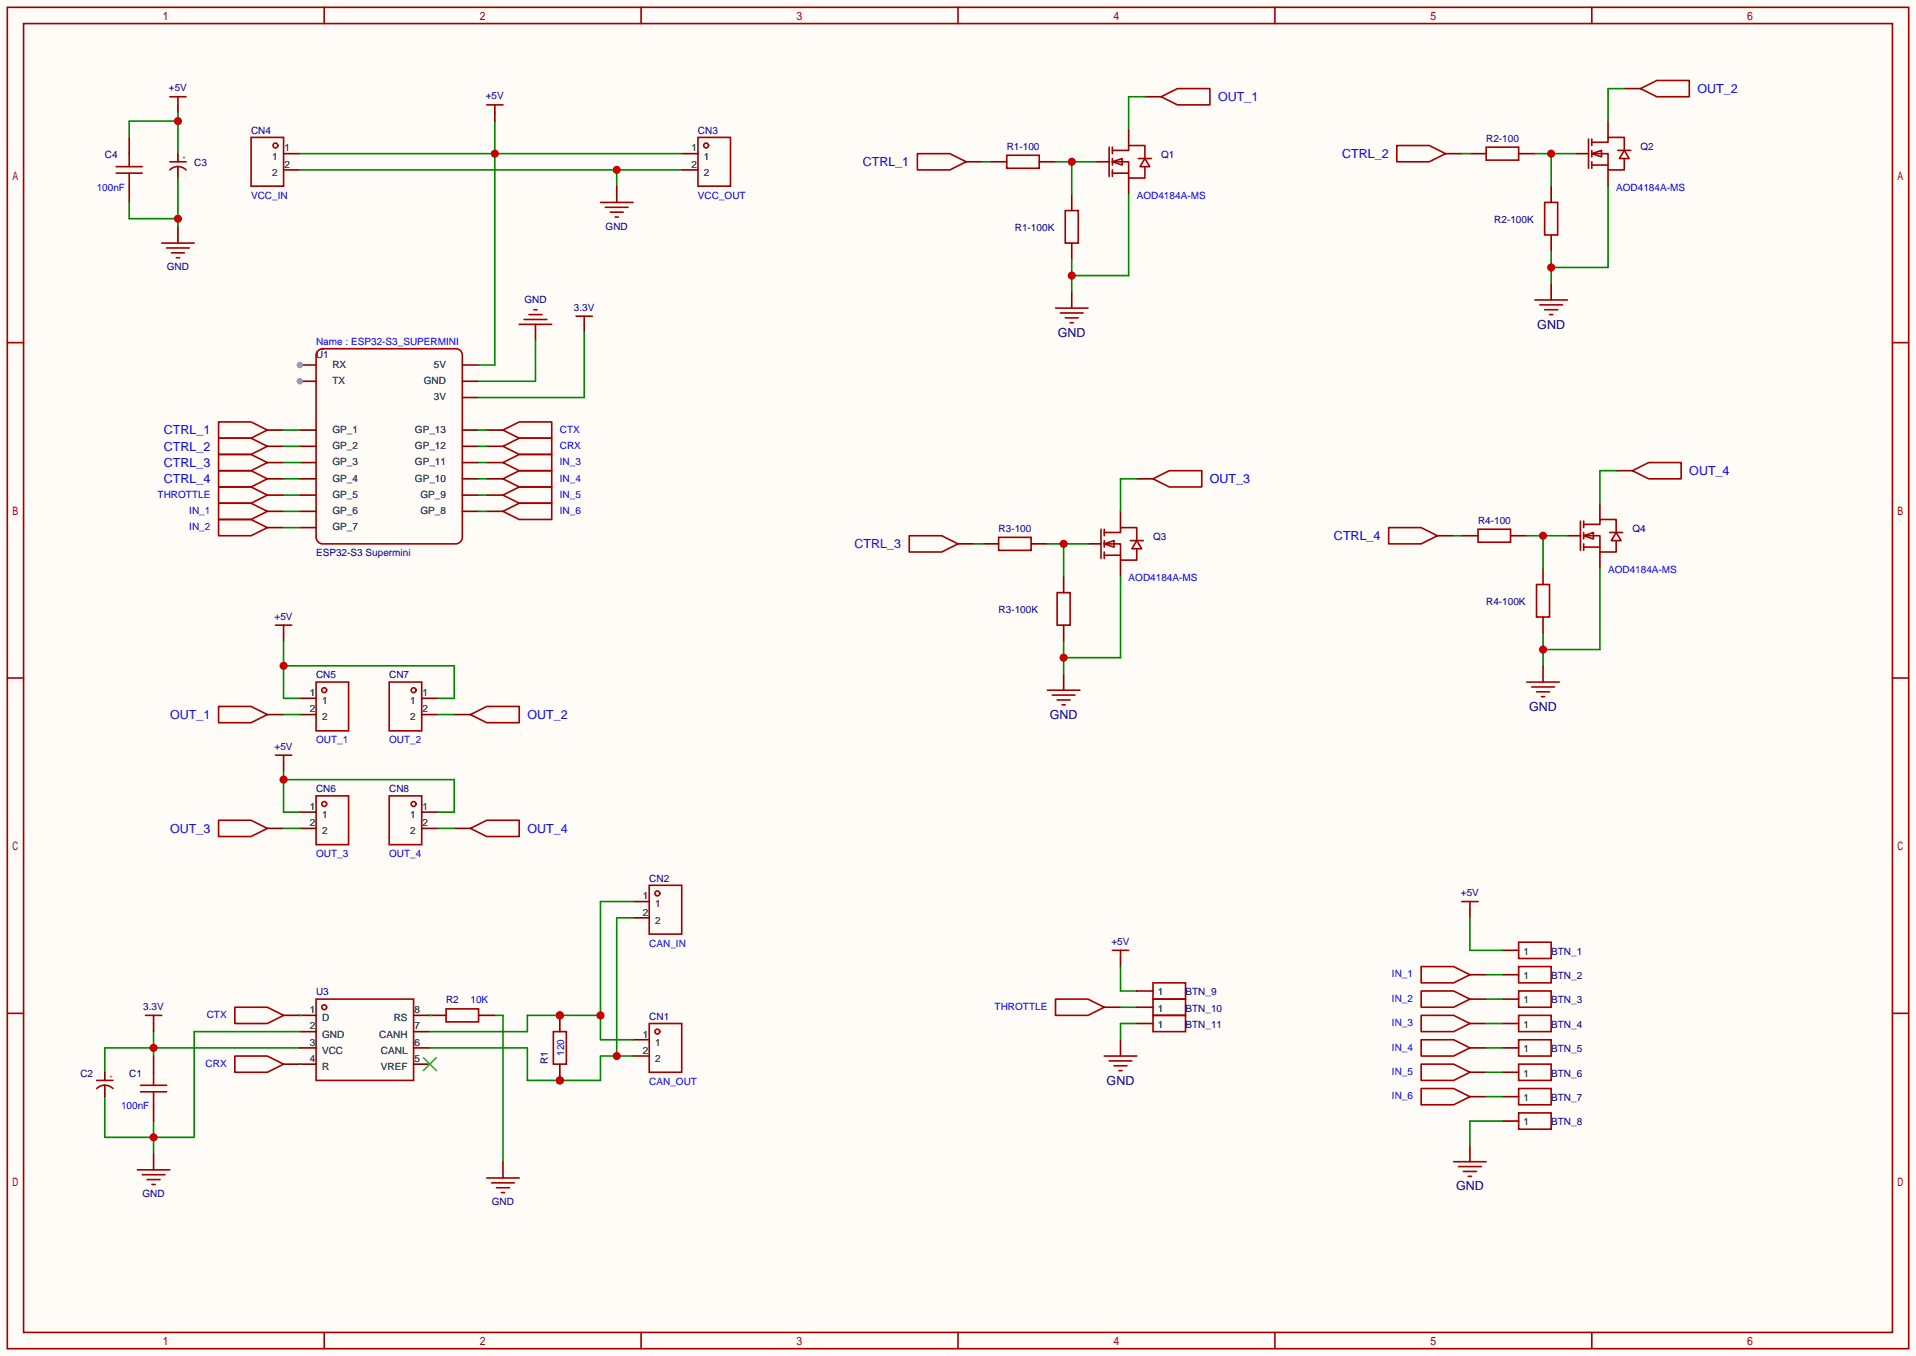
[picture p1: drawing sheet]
<svg xmlns="http://www.w3.org/2000/svg" width="299mm" height="212mm" viewBox="0 0 299 212" stroke-linecap="round" stroke-linejoin="round" font-family="sans-serif">
<path d="M0 0h299.5v211.8h-299.5z" fill="#fffcf7"/>
<g fill="none" stroke="#a10000" stroke-width=".25">
<path d="M1.1 1.1h297.2v209.6h-297.2zM3.7 3.7h292.1v204.5h-292.1zM50.7 1.1v2.6M100.2 1.1v2.6M149.7 1.1v2.6M199.3 1.1v2.6M248.8 1.1v2.6M1.1 53.5h2.6M295.8 53.5h2.5M1.1 105.9h2.6M295.8 105.9h2.5M1.1 158.3h2.6"/>
<path d="M295.8 158.3h2.5M50.7 208.2v2.5M100.2 208.2v2.5M149.7 208.2v2.5M199.3 208.2v2.5M248.8 208.2v2.5"/>
</g>
<g fill="none" stroke="#870000" stroke-width=".25">
<path d="M46.9 57h2.5M46.9 67.2h2.5M46.9 69.7h2.5M46.9 72.3h2.5M46.9 74.8h2.5M46.9 77.3h2.5M46.9 79.9h2.5M72.3 67.2h2.5M72.3 69.7h2.5M72.3 72.3h2.5M72.3 74.8h2.5M72.3 77.3h2.5"/>
<path d="M72.3 79.9h2.5M46.9 82.4h2.5"/>
</g>
<circle cx="46.9" cy="57" r=".51" fill="#999"/>
<path d="M46.9 59.6h2.5" fill="none" stroke="#870000" stroke-width=".25"/>
<circle cx="46.9" cy="59.6" r=".51" fill="#999"/>
<path d="M72.3 57h2.5M72.3 59.6h2.5M72.3 62.1h2.5" fill="none" stroke="#870000" stroke-width=".25"/>
<path d="M49.7 54.8l.7-.3h20.9a1 1 0 0 1 1 1v28.5a1.07 1.07 0 0 1-1 1h-20.9a1.07 1.07 0 0 1-1-1v-28.5l.1-.4z" fill="none" stroke="#a10000" stroke-width=".25"/>
<path d="M24 161.2v3.8M46.9 163.7h-30.5v3.8" fill="none" stroke="#008700" stroke-width=".25"/>
<circle cx="24" cy="163.7" r=".63" fill="#c00"/>
<path d="M83.7 50.7v2.5M91.3 50.7v1.2M24 159.9v1.3M46.9 158.6h2.5M64.6 158.6h2.6M46.9 161.2h2.5M46.9 163.7h2.5M46.9 166.2h2.5M64.6 161.2h2.6M64.6 163.7h2.6M64.6 166.2h2.6M24 180.2v2.6" fill="none" stroke="#870000" stroke-width=".25"/>
<g fill="none" stroke="#a10000" stroke-width=".25">
<path d="M81.2 50.7h5M81.9 49.9h3.6M82.7 49.1h2M83.4 48.4h.5M90 49.4h2.6M91.3 49.4v1.3M22.7 158.6h2.6M24 158.6v1.3M49.4 156.1h15.2v12.7h-15.2zM21.5 182.8h5M22.2 183.5h3.6M23 184.3h2"/>
<path d="M23.7 185h.6"/>
<circle cx="50.7" cy="157.4" r=".38"/>
</g>
<path d="M83.7 53.2v6.4h-8.9M91.3 51.9v10.2h-16.5M24 175.1v5.1M46.9 161.2h-16.5v16.5h-14v-6.4" fill="none" stroke="#008700" stroke-width=".25"/>
<path d="M66.2 165.2l2 2.1M68.2 165.2l-2 2.1" fill="none" stroke="#3c3" stroke-width=".25"/>
<circle cx="24" cy="177.7" r=".63" fill="#c00"/>
<g fill="none" stroke="#870000" stroke-width=".25">
<path d="M20.2 21.5v2.5M20.2 29.1v2.5M44.3 24h2.6M44.3 26.5h2.6M106.6 24h2.5M106.6 26.5h2.5M46.9 109.1h2.5M46.9 111.6h2.5M65.9 109.1h2.6M65.9 111.6h2.6M46.9 126.9h2.5M46.9 129.4h2.5"/>
<path d="M65.9 126.9h2.6M65.9 129.4h2.6M98.9 140.8h2.6M98.9 143.4h2.6M24 165v2.5M24 172.6v2.5M98.9 162.4h2.6M98.9 165h2.6"/>
</g>
<g fill="none" stroke="#a10000" stroke-width=".25">
<path d="M18.2 26h4M18.2 27.1h4M20.2 24v2M20.2 27.1v2M39.2 21.5h5.1v7.6h-5.1zM109.1 21.5h5.1v7.6h-5.1zM49.4 106.6h5.1v7.6h-5.1zM60.8 106.6h5.1v7.6h-5.1zM49.4 124.3h5.1v7.7h-5.1zM60.8 124.3h5.1v7.7h-5.1zM101.5 138.3h5.1v7.6h-5.1zM101.5 159.9h5.1v7.6h-5.1z"/>
<path d="M22 169.5h4M22 170.6h4M24 167.5v2M24 170.6v2"/>
<circle cx="43.1" cy="22.7" r=".38"/>
<circle cx="110.4" cy="22.7" r=".38"/>
<circle cx="50.7" cy="107.8" r=".38"/>
<circle cx="64.6" cy="107.8" r=".38"/>
<circle cx="50.7" cy="125.6" r=".38"/>
<circle cx="64.6" cy="125.6" r=".38"/>
<circle cx="102.7" cy="139.6" r=".38"/>
<circle cx="102.7" cy="161.2" r=".38"/>
</g>
<path d="M93.9 158.6h-11.5v2.6h-15.2M98.9 140.8h-5v21.6h5" fill="none" stroke="#008700" stroke-width=".25"/>
<g fill="#c00">
<circle cx="93.9" cy="158.6" r=".63"/>
<circle cx="87.5" cy="158.6" r=".63"/>
</g>
<path d="M98.9 143.4h-2.5v21.6M67.2 163.7h15.2v5.1h11.5v-3.8h5" fill="none" stroke="#008700" stroke-width=".25"/>
<g fill="#c00">
<circle cx="96.4" cy="165" r=".63"/>
<circle cx="87.5" cy="168.8" r=".63"/>
</g>
<path d="M78.6 181.5v2.5" fill="none" stroke="#870000" stroke-width=".25"/>
<path d="M76.1 184h5.1M76.8 184.8h3.6M77.6 185.5h2M78.4 186.3h.5" fill="none" stroke="#a10000" stroke-width=".25"/>
<path d="M77.3 18.9v38.1h-2.5M46.9 24h59.7M77.3 158.6h1.3v22.9" fill="none" stroke="#008700" stroke-width=".25"/>
<circle cx="77.3" cy="24" r=".63" fill="#c00"/>
<path d="M46.9 26.5h59.7M96.4 26.5v2.6" fill="none" stroke="#008700" stroke-width=".25"/>
<circle cx="96.4" cy="26.5" r=".63" fill="#c00"/>
<path d="M27.8 16.4v1.3M77.3 17.7v1.2M27.8 24v1.3M27.8 26v1.8M27.8 35.4v2.6M96.4 29.1v2.5M44.3 98.9v1.3M44.3 119.3v1.2M175.1 149.7v1.3M229.7 142.1v1.3M16.4 167.5v1.3M16.4 169.5v1.8" fill="none" stroke="#870000" stroke-width=".25"/>
<g fill="none" stroke="#a10000" stroke-width=".25">
<path d="M26.5 15.1h2.6M27.8 15.1v1.3M76.1 16.4h2.5M77.3 16.4v1.3M25.3 38h5.1M26 38.7h3.6M26.5 26.5a1.79 1.79 0 0 1 2.6 0M26.5 25.3h2.6M26.8 39.5h2M93.9 31.6h5M94.6 32.4h3.6M95.4 33.1h2"/>
<path d="M96.1 33.9h.5M27.6 40.3h.5M43.1 97.7h2.5M44.3 97.7v1.2M43.1 118h2.5M44.3 118v1.3M173.9 148.5h2.5M175.1 148.5v1.2M228.5 140.8h2.5M229.7 140.8v1.3M15.1 170.1a1.79 1.79 0 0 1 2.6 0M15.1 168.8h2.6"/>
</g>
<path d="M27.8 17.7v6.3M27.8 18.9h-7.6v2.6" fill="none" stroke="#008700" stroke-width=".25"/>
<circle cx="27.8" cy="18.9" r=".63" fill="#c00"/>
<path d="M20.2 31.6v2.6h7.6M27.8 27.8v7.6" fill="none" stroke="#008700" stroke-width=".25"/>
<circle cx="27.8" cy="34.2" r=".63" fill="#c00"/>
<g fill="none" stroke="#870000" stroke-width=".25">
<path d="M251.3 18.9v2.6M154.8 25.3h2.6M162.4 25.3h2.6M167.5 30.4v2.5M167.5 38v2.5M171.3 25.3h2.1M176.4 20.2v2.5M176.4 27.8v2.6M229.7 24h2.6M237.4 24h2.5M242.4 29.1v2.5M242.4 36.7v2.5"/>
<path d="M246.3 24h2M251.3 26.5v2.6M167.5 45.6v2.5M242.4 44.3v2.6M41.8 77.3h2.5M41.8 79.9h2.5M76.1 77.3h2.5M76.1 69.7h2.5M76.1 67.2h2.5M76.1 79.9h2.5M76.1 74.8h2.5M76.1 72.3h2.5"/>
<path d="M175.1 79.9v2.5M250.1 78.6v2.6M41.8 82.4h2.5M153.5 85h2.6M161.2 85h2.5M166.2 90v2.6M166.2 97.7v2.5M170.1 85h2M175.1 87.5v2.5M228.5 83.7h2.5M236.1 83.7h2.5M241.2 88.8v2.5"/>
<path d="M241.2 96.4v2.5M245 83.7h2M250.1 86.2v2.6M166.2 105.3v2.5M241.2 104v2.6M44.3 158.6h2.6M172.6 157.4h2.5M229.7 159.9h2.6M229.7 156.1h2.6M229.7 152.3h2.6M44.3 166.2h2.6M175.1 162.4v2.6"/>
<path d="M229.7 163.7h2.6M229.7 171.3h2.6M229.7 167.5h2.6M229.7 178.9v2.6"/>
</g>
<g fill="none" stroke="#a10000" stroke-width=".25">
<path d="M157.4 24.3h5v2h-5zM166.5 32.9h2v5.1h-2zM173.4 23v4.6M173.9 25.3l1.5-.5v1zM173.9 23.5h2.5v-.8h2.5v2.1M173.9 25.3h2.5v2.5h2.5v-1.8M173.9 27.1h2.5M173.9 23v1M173.9 24.8v1M173.9 26.5v1.1M177.9 24.8h2.1M178.9 24.8l.8 1.2h-1.5z"/>
<path d="M232.3 23h5.1v2h-5.1zM241.4 31.6h2.1v5.1h-2.1zM248.3 21.7v4.6M248.8 24l1.5-.5v1zM248.8 22.2h2.5v-.7h2.6v2M248.8 24h2.5v2.5h2.6v-1.7M248.8 25.8h2.5M248.8 21.7v1M248.8 23.5v1M248.8 25.3v1M252.9 23.5h2M253.9 23.5l.7 1.3h-1.5z"/>
<path d="M165 48.1h5.1M165.7 48.9h3.6M166.5 49.7h2M167.3 50.4h.5M239.9 46.9h5.1M240.7 47.6h3.5M241.4 48.4h2.1M242.2 49.1h.5M34.2 76.1h5l2.6 1.2-2.6 1.3h-5zM34.2 78.6h5l2.6 1.3-2.6 1.3h-5zM78.6 69.7l2.6-1.2h5v2.5h-5zM78.6 67.2l2.6-1.3h5v2.6h-5z"/>
<path d="M78.6 79.9l2.6-1.3h5v2.6h-5zM78.6 74.8l2.6-1.3h5v2.6h-5zM78.6 72.3l2.6-1.3h5v2.5h-5zM78.6 77.3l2.6-1.2h5v2.5h-5zM34.2 81.2h5l2.6 1.2-2.6 1.3h-5zM156.1 83.9h5.1v2.1h-5.1zM165.2 92.6h2.1v5.1h-2.1zM172.1 82.7v4.5M172.6 85l1.5-.5v1zM172.6 83.2h2.5v-.8h2.6v2.1M172.6 85h2.5v2.5h2.6v-1.8M172.6 86.7h2.5"/>
<path d="M172.6 82.7v1M172.6 84.5v1M172.6 86.2v1M176.7 84.5h2M177.7 84.5l.7 1.2h-1.5zM231 82.7h5.1v2h-5.1zM240.2 91.3h2v5.1h-2zM247 81.4v4.6M247.5 83.7l1.5-.5v1zM247.5 81.9h2.6v-.7h2.5v2M247.5 83.7h2.6v2.5h2.5v-1.7M247.5 85.5h2.6"/>
<path d="M247.5 81.4v1M247.5 83.2v1M247.5 85v1M251.6 83.2h2M252.6 83.2l.8 1.3h-1.6zM163.7 107.8h5.1M164.5 108.6h3.5M165.2 109.3h2.1M166 110.1h.5M238.6 106.6h5.1M239.4 107.3h3.6M240.2 108.1h2"/>
<path d="M240.9 108.8h.5M36.7 157.4h5.1l2.5 1.2-2.5 1.3h-5.1zM165 156.1h5.1l2.5 1.3-2.5 1.2h-5.1zM222.1 158.6h5.1l2.5 1.3-2.5 1.3h-5.1zM222.1 154.8h5.1l2.5 1.3-2.5 1.3h-5.1zM222.1 151h5.1l2.5 1.3-2.5 1.2h-5.1zM36.7 165h5.1l2.5 1.2-2.5 1.3h-5.1zM172.6 165h5.1M173.4 165.7h3.5M174.1 166.5h2M174.9 167.3h.5M222.1 162.4h5.1l2.5 1.3-2.5 1.3h-5.1z"/>
<path d="M222.1 170.1h5.1l2.5 1.2-2.5 1.3h-5.1zM222.1 166.2h5.1l2.5 1.3-2.5 1.3h-5.1zM227.2 181.5h5.1M228 182.2h3.5M228.7 183h2.1M229.5 183.8h.5"/>
</g>
<path d="M74.8 67.2h1.3M74.8 69.7h1.3M74.8 79.9h1.3M74.8 77.3h1.3M175.1 90v12.7h-8.9M166.2 100.2v5.1M46.9 158.6h.1M46.9 166.2h.1" fill="none" stroke="#008700" stroke-width=".25"/>
<circle cx="166.2" cy="102.7" r=".63" fill="#c00"/>
<path d="M242.4 39.2v5.1M251.3 29.1v12.7h-8.9" fill="none" stroke="#008700" stroke-width=".25"/>
<circle cx="242.4" cy="41.8" r=".63" fill="#c00"/>
<path d="M241.2 98.9v5.1M250.1 88.8v12.7h-8.9" fill="none" stroke="#008700" stroke-width=".25"/>
<circle cx="241.2" cy="101.5" r=".63" fill="#c00"/>
<path d="M176.4 30.4v12.7h-8.9M167.5 40.5v5.1" fill="none" stroke="#008700" stroke-width=".25"/>
<circle cx="167.5" cy="43.1" r=".63" fill="#c00"/>
<path d="M163.7 85h6.4M166.2 85v5" fill="none" stroke="#008700" stroke-width=".25"/>
<circle cx="166.2" cy="85" r=".63" fill="#c00"/>
<path d="M238.6 83.7h6.4M241.2 83.7v5.1" fill="none" stroke="#008700" stroke-width=".25"/>
<circle cx="241.2" cy="83.7" r=".63" fill="#c00"/>
<path d="M165 25.3h6.3M167.5 25.3v5.1" fill="none" stroke="#008700" stroke-width=".25"/>
<circle cx="167.5" cy="25.3" r=".63" fill="#c00"/>
<path d="M239.9 24h6.4M242.4 24v5.1" fill="none" stroke="#008700" stroke-width=".25"/>
<circle cx="242.4" cy="24" r=".63" fill="#c00"/>
<g fill="none" stroke="#870000" stroke-width=".25">
<path d="M178.9 15.1h2.6M253.9 13.8h2.5M151 25.3h2.5M225.9 24h2.6M41.8 74.8h2.5M41.8 69.7h2.5M41.8 67.2h2.5M41.8 72.3h2.5M177.7 74.8h2.5M252.6 73.5h2.5M149.7 85h2.6M224.7 83.7h2.5"/>
<path d="M41.8 111.6h2.5M71 111.6h2.5M41.8 129.4h2.5M71 129.4h2.5"/>
</g>
<g fill="none" stroke="#a10000" stroke-width=".25">
<path d="M181.5 15.1l2.5-1.3h5.1v2.6h-5.1zM256.4 13.8l2.6-1.2h5v2.5h-5zM143.4 24h5.1l2.5 1.3-2.5 1.2h-5.1zM218.3 22.7h5.1l2.5 1.3-2.5 1.3h-5.1zM34.2 68.5h5l2.6 1.2-2.6 1.3h-5zM34.2 65.9h5l2.6 1.3-2.6 1.3h-5zM34.2 73.5h5l2.6 1.3-2.6 1.3h-5zM34.2 71h5l2.6 1.3-2.6 1.2h-5zM180.2 74.8l2.6-1.3h5v2.6h-5zM255.1 73.5l2.6-1.2h5.1v2.5h-5.1zM142.1 83.7h5.1l2.5 1.3-2.5 1.2h-5.1zM217 82.4h5.1l2.6 1.3-2.6 1.3h-5.1z"/>
<path d="M34.2 110.4h5l2.6 1.2-2.6 1.3h-5zM73.5 111.6l2.6-1.2h5.1v2.5h-5.1zM34.2 128.1h5l2.6 1.3-2.6 1.3h-5zM73.5 129.4l2.6-1.3h5.1v2.6h-5.1z"/>
</g>
<g fill="none" stroke="#008700" stroke-width=".25">
<path d="M178.9 15.1h-2.5v5.1M253.9 13.8h-2.6v5.1M153.5 25.3h1.3M228.5 24h1.2M44.3 74.8h2.6M44.3 67.2h2.6M44.3 69.7h2.6M44.3 72.3h2.6M177.7 74.8h-2.6v5.1M252.6 73.5h-2.5v5.1M152.3 85h1.2M227.2 83.7h1.3"/>
<path d="M44.3 120.5v6.4h2.6M44.3 121.8h26.7v5.1h-2.5"/>
</g>
<circle cx="44.3" cy="121.8" r=".63" fill="#c00"/>
<path d="M44.3 100.2v8.9h2.6M44.3 104h26.7v5.1h-2.5" fill="none" stroke="#008700" stroke-width=".25"/>
<circle cx="44.3" cy="104" r=".63" fill="#c00"/>
<path d="M44.3 111.6h2.6M68.5 111.6h2.5M44.3 129.4h2.6M68.5 129.4h2.5M175.1 151v3.8h2.6M175.1 157.4h2.6M177.7 159.9h-2.6v2.5" fill="none" stroke="#008700" stroke-width=".25"/>
<path d="M69.7 157.6h5.1v2h-5.1zM86.5 161.2h2v5h-2z" fill="none" stroke="#a10000" stroke-width=".25"/>
<path d="M67.2 158.6h2.5M74.8 158.6h2.5M87.5 158.6v2.6" fill="none" stroke="#870000" stroke-width=".25"/>
<circle cx="87.5" cy="158.6" r=".63" fill="#c00"/>
<path d="M87.5 166.2v2.6" fill="none" stroke="#870000" stroke-width=".25"/>
<circle cx="87.5" cy="168.8" r=".63" fill="#c00"/>
<g fill="none" stroke="#008700" stroke-width=".25">
<path d="M44.3 77.3h2.6M44.3 79.9h2.6M74.8 72.3h1.3M74.8 74.8h1.3M44.3 82.4h2.6M67.2 158.6h.1M229.7 143.4v5.1h5.1M232.3 152.3h2.5M232.3 156.1h2.5M232.3 159.9h2.5M232.3 163.7h2.5M232.3 167.5h2.5"/>
<path d="M232.3 171.3h2.5M234.8 175.1h-5.1v3.8"/>
</g>
<path d="M180.2 158.6h5.1v2.6h-5.1zM180.2 153.5h5.1v2.6h-5.1zM180.2 156.1h5.1v2.5h-5.1zM237.4 158.6h5v2.6h-5zM237.4 154.8h5v2.6h-5zM237.4 151h5v2.5h-5zM237.4 147.2h5v2.5h-5zM237.4 173.9h5v2.5h-5zM237.4 170.1h5v2.5h-5zM237.4 166.2h5v2.6h-5zM237.4 162.4h5v2.6h-5z" fill="none" stroke="#a10000" stroke-width=".25"/>
<path d="M177.7 159.9h2.5M177.7 154.8h2.5M177.7 157.4h2.5M234.8 159.9h2.6M234.8 156.1h2.6M234.8 152.3h2.6M234.8 148.5h2.6M234.8 175.1h2.6M234.8 171.3h2.6M234.8 167.5h2.6M234.8 163.7h2.6" fill="none" stroke="#870000" stroke-width=".25"/>
<g font-size="2" fill="#00f">
<text x="190.4" y="15.8">OUT_1</text>
<text x="265.3" y="14.5">OUT_2</text>
<text x="134.8" y="26">CTRL_1</text>
<text x="209.8" y="24.7">CTRL_2</text>
<text x="25.6" y="70.4">CTRL_2</text>
<text x="25.6" y="67.9">CTRL_1</text>
<text x="25.6" y="75.5">CTRL_4</text>
<text x="25.6" y="72.9">CTRL_3</text>
<text x="189.1" y="75.5">OUT_3</text>
<text x="264" y="74.2">OUT_4</text>
<text x="133.6" y="85.6">CTRL_3</text>
<text x="208.5" y="84.4">CTRL_4</text>
<text x="26.6" y="112.3">OUT_1</text>
<text x="82.4" y="112.3">OUT_2</text>
<text x="26.6" y="130.1">OUT_3</text>
<text x="82.4" y="130.1">OUT_4</text>
</g>
<g font-size="2" fill="#000080">
<text x="165.3" y="52.6">GND</text>
<text x="240.3" y="51.4">GND</text>
<text x="164.1" y="112.3">GND</text>
<text x="239" y="111">GND</text>
<text x="173" y="169.5">GND</text>
<text x="227.6" y="186">GND</text>
</g>
<g font-size="1.6" fill="#000080">
<text x="26.4" y="14.3">+5V</text>
<text x="75.9" y="15.5">+5V</text>
<text x="39.2" y="20.9">CN4</text>
<text x="109.1" y="20.9">CN3</text>
<text x="157.4" y="23.4">R1-100</text>
<text x="232.3" y="22.1">R2-100</text>
<text x="256.4" y="23.4">Q2</text>
<text x="16.4" y="24.7">C4</text>
<text x="30.4" y="26">C3</text>
<text x="181.5" y="24.7">Q1</text>
<text x="94.7" y="35.9">GND</text>
<text x="233.6" y="34.8">R2-100K</text>
<text x="158.6" y="36.1">R1-100K</text>
<text x="26.1" y="42.2">GND</text>
<text x="82" y="47.3">GND</text>
<text x="89.7" y="48.6">3.3V</text>
<text x="49.4" y="55.9">U1</text>
<text x="156.1" y="83.1">R3-100</text>
<text x="231" y="81.8">R4-100</text>
<text x="255.1" y="83.1">Q4</text>
<text x="49.4" y="86.9">ESP32-S3 Supermini</text>
<text x="180.2" y="84.4">Q3</text>
<text x="156.1" y="95.8">R3-100K</text>
<text x="232.3" y="94.5">R4-100K</text>
<text x="42.9" y="96.8">+5V</text>
<text x="49.4" y="106">CN5</text>
<text x="60.8" y="106">CN7</text>
<text x="42.9" y="117.1">+5V</text>
<text x="49.4" y="123.7">CN6</text>
<text x="60.8" y="123.7">CN8</text>
<text x="101.5" y="137.7">CN2</text>
<text x="228.3" y="140">+5V</text>
<text x="173.7" y="147.6">+5V</text>
<text x="242.4" y="149.1">BTN_1</text>
<text x="49.4" y="155.5">U3</text>
<text x="185.3" y="155.5">BTN_9</text>
<text x="242.4" y="153">BTN_2</text>
<text x="22.4" y="157.8">3.3V</text>
<text x="69.7" y="156.8">R2</text>
<text x="101.5" y="159.3">CN1</text>
<text x="185.3" y="160.6">BTN_11</text>
<text x="185.3" y="158">BTN_10</text>
<text x="242.4" y="160.6">BTN_4</text>
<text x="242.4" y="156.8">BTN_3</text>
<text x="85.6" y="166.2" transform="rotate(-90 85.6 166.2)">R1</text>
<text x="242.4" y="164.4">BTN_5</text>
<text x="12.6" y="168.2">C2</text>
<text x="20.2" y="168.2">C1</text>
<text x="242.4" y="172">BTN_7</text>
<text x="242.4" y="168.2">BTN_6</text>
<text x="242.4" y="175.8">BTN_8</text>
<text x="22.3" y="187">GND</text>
<text x="76.9" y="188.3">GND</text>
</g>
<g font-size="1.6">
<text x="44.4" y="23.7">1</text>
<text x="108.1" y="23.7">1</text>
<text x="42.5" y="24.9">1</text>
<text x="42.5" y="27.5">2</text>
<text x="44.4" y="26.2">2</text>
<text x="108.1" y="26.2">2</text>
<text x="110" y="24.9">1</text>
<text x="110" y="27.5">2</text>
<text x="51.9" y="57.5">RX</text>
<text x="51.9" y="60">TX</text>
<text x="66.2" y="60">GND</text>
<text x="67.8" y="57.5">5V</text>
<text x="67.8" y="62.5">3V</text>
<text x="51.9" y="67.6">GP_1</text>
<text x="51.9" y="70.2">GP_2</text>
<text x="64.9" y="70.2">GP_12</text>
<text x="64.9" y="67.6">GP_13</text>
<text x="51.9" y="72.7">GP_3</text>
<text x="51.9" y="75.2">GP_4</text>
<text x="51.9" y="77.8">GP_5</text>
<text x="64.9" y="75.2">GP_10</text>
<text x="64.9" y="72.7">GP_11</text>
<text x="65.7" y="77.8">GP_9</text>
<text x="51.9" y="80.3">GP_6</text>
<text x="51.9" y="82.9">GP_7</text>
<text x="65.7" y="80.3">GP_8</text>
<text x="48.4" y="108.7">1</text>
<text x="48.4" y="111.3">2</text>
<text x="50.3" y="110">1</text>
<text x="50.3" y="112.6">2</text>
<text x="64.1" y="110">1</text>
<text x="64.1" y="112.6">2</text>
<text x="66" y="108.7">1</text>
<text x="66" y="111.3">2</text>
<text x="48.4" y="126.5">1</text>
<text x="48.4" y="129.1">2</text>
<text x="50.3" y="127.8">1</text>
<text x="50.3" y="130.3">2</text>
<text x="64.1" y="127.8">1</text>
<text x="64.1" y="130.3">2</text>
<text x="66" y="126.5">1</text>
<text x="66" y="129.1">2</text>
<text x="100.5" y="140.5">1</text>
<text x="100.5" y="143">2</text>
<text x="102.4" y="141.8">1</text>
<text x="102.4" y="144.3">2</text>
<text x="238.1" y="149.1">1</text>
<text x="181" y="155.5">1</text>
<text x="238.1" y="153">1</text>
<text x="48.4" y="158.3">1</text>
<text x="48.4" y="160.8">2</text>
<text x="50.3" y="159.5">D</text>
<text x="61.5" y="159.5">RS</text>
<text x="64.8" y="160.8">7</text>
<text x="64.8" y="158.3">8</text>
<text x="181" y="160.6">1</text>
<text x="181" y="158">1</text>
<text x="238.1" y="160.6">1</text>
<text x="238.1" y="156.8">1</text>
<text x="48.4" y="163.4">3</text>
<text x="48.4" y="165.9">4</text>
<text x="50.3" y="162.1">GND</text>
<text x="50.3" y="164.6">VCC</text>
<text x="50.3" y="167.2">R</text>
<text x="59.3" y="162.1">CANH</text>
<text x="59.5" y="167.2">VREF</text>
<text x="59.5" y="164.6">CANL</text>
<text x="64.8" y="165.9">5</text>
<text x="64.8" y="163.4">6</text>
<text x="100.5" y="162.1">1</text>
<text x="100.5" y="164.6">2</text>
<text x="102.4" y="163.4">1</text>
<text x="102.4" y="165.9">2</text>
<text x="238.1" y="164.4">1</text>
<text x="238.1" y="172">1</text>
<text x="238.1" y="168.2">1</text>
<text x="238.1" y="175.8">1</text>
</g>
<g font-size="1.6" fill="#00f">
<text x="15.1" y="29.8">100nF</text>
<text x="252.6" y="29.8">AOD4184A-MS</text>
<text x="39.2" y="31">VCC_IN</text>
<text x="109.1" y="31">VCC_OUT</text>
<text x="177.7" y="31">AOD4184A-MS</text>
<text x="49.4" y="53.9">Name : ESP32-S3_SUPERMINI</text>
<text x="87.5" y="70.2">CRX</text>
<text x="87.5" y="67.6">CTX</text>
<text x="24.6" y="77.8">THROTTLE</text>
<text x="87.5" y="75.2">IN_4</text>
<text x="87.5" y="72.7">IN_3</text>
<text x="87.5" y="77.8">IN_5</text>
<text x="29.6" y="82.9">IN_2</text>
<text x="29.6" y="80.3">IN_1</text>
<text x="87.5" y="80.3">IN_6</text>
<text x="251.3" y="89.5">AOD4184A-MS</text>
<text x="176.4" y="90.7">AOD4184A-MS</text>
<text x="49.4" y="116.1">OUT_1</text>
<text x="60.8" y="116.1">OUT_2</text>
<text x="49.4" y="133.9">OUT_3</text>
<text x="60.8" y="133.9">OUT_4</text>
<text x="101.5" y="147.9">CAN_IN</text>
<text x="217.6" y="152.7">IN_1</text>
<text x="32.3" y="159.1">CTX</text>
<text x="73.5" y="156.8">10K</text>
<text x="155.5" y="157.8">THROTTLE</text>
<text x="217.6" y="160.3">IN_3</text>
<text x="217.6" y="156.5">IN_2</text>
<text x="32.1" y="166.7">CRX</text>
<text x="88.2" y="165" transform="rotate(-90 88.2 165)">120</text>
<text x="217.6" y="164.1">IN_4</text>
<text x="217.6" y="167.9">IN_5</text>
<text x="18.9" y="173.3">100nF</text>
<text x="101.5" y="169.5">CAN_OUT</text>
<text x="217.6" y="171.8">IN_6</text>
</g>
<g font-size=".8" fill="#a00000">
<text x="29" y="24.9" transform="rotate(-90 29 24.9)">+</text>
<text x="17.6" y="168.4" transform="rotate(-90 17.6 168.4)">+</text>
</g>
</svg>
